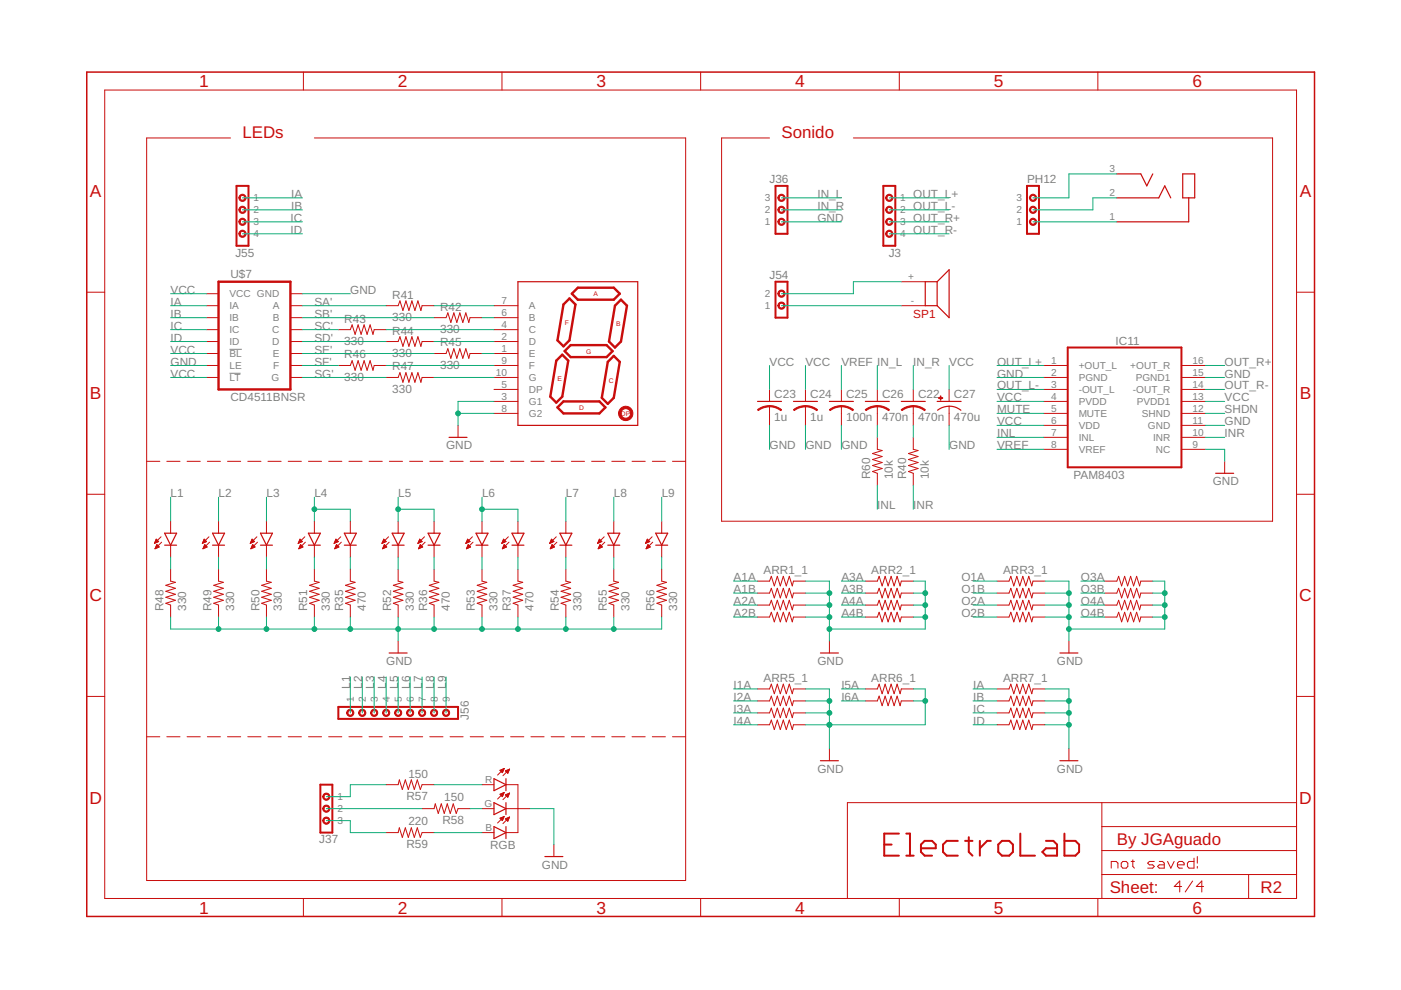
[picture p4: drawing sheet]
<svg xmlns="http://www.w3.org/2000/svg" width="297mm" height="210mm" viewBox="0 0 297 210" stroke-linecap="round" stroke-linejoin="round" font-family="sans-serif">
<path d="M48.7 74.1h2.6M48.7 79.1h2.3" fill="none" stroke="#808080" stroke-width=".21"/>
<g fill="none" stroke="#c90d0c" stroke-width=".21">
<path d="M22.2 19.1h252.7v171.4h-252.7zM64.3 15.3v3.8M106.4 15.3v3.8M148.5 15.3v3.8M190.7 15.3v3.8M232.8 15.3v3.8M48.9 29.3h-17.8v157.4h114.3v-157.4h-78.7M163.2 29.3h-10.2v81.2h116.8v-81.2h-88.9M191.1 59.7h5.1M18.4 62h3.8M43.8 64.8h2.5M43.8 77.5h2.5"/>
<path d="M43.8 67.4h2.5M43.8 69.9h2.5M43.8 72.4h2.5M43.8 75h2.5M43.8 62.3h2.5M61.6 64.8h2.5M61.6 77.5h2.5M61.6 67.4h2.5M61.6 69.9h2.5M61.6 72.4h2.5M61.6 75h2.5M61.6 62.3h2.5"/>
<path d="M71.7 77.5h2.6l.4-1 .6 2 .6-2 .7 2 .6-2 .6 2 .7-2 .6 2 .2-1h2.6M71.7 69.9h2.6l.4-1 .6 2 .6-2 .7 2 .6-2 .6 2 .7-2 .6 2 .2-1h2.6M81.9 64.8h2.5l.4-1 .6 2 .7-2 .6 2 .6-2 .7 2 .6-2 .6 2 .3-1h2.5M81.9 72.4h2.5l.4-1 .6 2 .7-2 .6 2 .6-2 .7 2 .6-2 .6 2 .3-1h2.5M92 67.4h2.6l.4-1.1 .6 2.1 .6-2.1 .7 2.1 .6-2.1 .6 2.1 .7-2.1 .6 2.1 .3-1h2.5M92 75h2.6l.4-1.1 .6 2.1 .6-2.1 .7 2.1 .6-2.1 .6 2.1 .7-2.1 .6 2.1 .3-1h2.5M104.7 64.8h5.1M104.7 77.5h5.1M104.7 67.4h5.1M104.7 69.9h5.1M104.7 72.4h5.1M104.7 75h5.1"/>
<path d="M191.1 64.8h5.1M221.3 77.5h5.1M250.5 77.5h5.1M274.9 62h3.8M31.1 97.8h2.8M35.4 97.8h2.8M39.7 97.8h2.8M43.8 80h2.5M44 97.8h2.7M48.2 97.8h2.8M52.5 97.8h2.8M56.8 97.8h2.8"/>
<path d="M61.1 97.8h2.8M61.6 80h2.5M65.4 97.8h2.8M69.7 97.8h2.8M74 97.8h2.8M78.3 97.8h2.7M81.9 80h2.5l.4-1 .6 2 .7-2 .6 2 .6-2 .7 2 .6-2 .6 2 .3-1h2.5M82.5 97.8h2.8M86.8 97.8h2.8M91.1 97.8h2.8M95.4 97.8h2.8M97.1 90.2v2.5"/>
<path d="M99.7 97.8h2.8M104 97.8h2.8M104.7 80h5.1M104.7 82.6h5.1M104.7 85.1h5.1M104.7 87.7h5.1M108.3 97.8h2.8M112.6 97.8h2.8M116.9 97.8h2.7M121.1 97.8h2.8M125.4 97.8h2.8M129.7 97.8h2.8"/>
<path d="M134 97.8h2.8M138.3 97.8h2.8M142.6 97.8h2.8M163.2 82.6v2.5M163.2 86.1v4.1M170.8 82.6v2.5M170.8 86.1v4.1M178.4 82.6v2.5M178.4 86.1v4.1M186 82.6v2.5M186 86.1v4.1M186 92.7v2.6l1 .2-2 .7 2 .6-2 .6 2 .7-2 .6 2 .6-2 .7 1 .4v2.5"/>
<path d="M193.6 82.6v2.5M193.6 86.1v4.1M193.6 92.7v2.6l1 .2-2 .7 2 .6-2 .6 2 .7-2 .6 2 .6-2 .7 1 .4v2.5M201.2 82.6v2.5M201.2 86.1v4.1M221.3 92.7h5.1M221.3 80h5.1M221.3 82.6h5.1M221.3 85.1h5.1M221.3 87.7h5.1M221.3 90.2h5.1M221.3 95.3h5.1"/>
<path d="M250.5 92.7h5.1M250.5 80h5.1M250.5 82.6h5.1M250.5 85.1h5.1M250.5 87.7h5.1M250.5 90.2h5.1M250.5 95.3h5.1M259.7 97.8v2.6M18.4 104.8h3.8M32.7 115.2h.1M32.8 115.1h.3M32.9 115h.5"/>
<path d="M32.9 116.3h.2M32.9 114.8h.7M33 114.7h.5M33 116.2h.3M33 116h.6M33 114.6h.4M33.1 114.5h.2M33.1 115.9h.6M33.1 114.3h.1M33.1 115.8h.5M33.1 114.3l-.4 .9M33.1 114.3l.5 .5"/>
<path d="M33.2 115.7h.3M33.2 115.5h.1M33.3 115.5l.5 .5-.9 .4zM33.6 114.8l-.9 .4M34.1 113.8l-1.4 1.4M34.3 115l-1.4 1.4M36.2 110.5v2.6M36.2 115.6v2.5M42.9 115.2h.1M43 115.1h.2M43 115h.5M43.1 116.3h.1"/>
<path d="M43.1 114.8h.7M43.1 114.7h.6M43.1 116.2h.4M43.2 114.6h.3M43.2 116h.6M43.2 114.5h.2M43.2 115.9h.7M43.3 114.3h.1M43.3 115.8h.4M43.3 114.3l-.4 .9M43.3 114.3l.5 .5M43.3 115.7h.3"/>
<path d="M43.4 115.5h.1M43.4 115.5l.5 .5-.9 .4zM43.8 114.8l-.9 .4M44.3 113.8l-1.4 1.4M44.4 115l-1.4 1.4M46.3 110.5v2.6M46.3 115.6v2.5M53.1 115.2h.1M53.1 115.1h.3M53.2 115h.5M53.2 114.8h.8M53.2 116.3h.2"/>
<path d="M53.3 114.7h.5M53.3 116.2h.4M53.3 114.6h.4M53.3 116h.6M53.4 114.5h.2M53.4 115.9h.6M53.4 114.3h.1M53.4 115.8h.5M53.4 114.3l-.3 .9M53.4 114.3l.6 .5M53.5 115.7h.3M53.5 115.5h.2"/>
<path d="M53.6 115.5l.5 .5-.9 .4zM54 114.8l-.9 .4M54.5 113.8l-1.4 1.4M54.6 115l-1.4 1.4M56.5 110.5v2.6M56.5 115.6v2.5M63.2 115.2h.1M63.3 115.1h.2M63.3 115h.5M63.4 114.8h.7M63.4 116.3h.1M63.4 114.7h.6"/>
<path d="M63.4 116.2h.4M63.5 114.6h.4M63.5 116h.6M63.5 114.5h.2M63.5 115.9h.7M63.6 114.3h.1M63.6 115.8h.5M63.6 114.3l-.4 .9M63.6 114.3l.5 .5M63.6 115.7h.3M63.7 115.5h.1M63.7 115.5l.5 .5-.8 .4z"/>
<path d="M64.1 114.8l-.9 .4M64.6 113.8l-1.4 1.4M64.7 115l-1.3 1.4M66.7 110.5v2.6M66.7 115.6v2.5M70.8 115.2h.1M70.9 115.1h.3M71 115h.5M71 114.8h.7M71 116.3h.1M71.1 114.7h.5M71.1 116.2h.3"/>
<path d="M71.1 114.6h.4M71.1 116h.6M71.1 115.9h.7M71.2 114.5h.2M71.2 114.3h.1M71.2 115.8h.5M71.2 114.3l-.4 .9M71.2 114.3l.5 .5M71.2 115.7h.3M71.3 115.5h.1M71.4 115.5l.5 .5-.9 .4zM71.7 114.8l-.9 .4"/>
<path d="M72.2 113.8l-1.4 1.4M72.4 115l-1.4 1.4M74.3 110.5v2.6M74.3 115.6v2.5M81 115.2h.1M81 115.1h.3M81.1 115h.5M81.2 114.8h.7M81.2 116.3h.1M81.2 114.7h.6M81.2 116.2h.4M81.3 114.6h.3"/>
<path d="M81.3 116h.6M81.3 115.9h.7M81.3 114.5h.2M81.4 114.3h.1M81.4 115.8h.4M81.4 114.3l-.4 .9M81.4 114.3l.5 .5M81.4 115.7h.3M81.5 115.5h.1M81.5 115.5l.5 .5-.9 .4zM81.9 114.8l-.9 .4M82.4 113.8l-1.4 1.4"/>
<path d="M82.5 115l-1.4 1.4M84.4 110.5v2.6M84.4 115.6v2.5M88.6 115.2h.1M88.7 115.1h.2M88.7 115h.5M88.8 114.8h.7M88.8 116.3h.1M88.8 116.2h.4M88.8 114.7h.6M88.9 114.6h.4M88.9 116h.6"/>
<path d="M88.9 115.9h.7M88.9 114.5h.2M89 114.3h.1M89 115.8h.5M89 114.3l-.4 .9M89 114.3l.5 .5M89 115.7h.3M89.1 115.5h.1M89.1 115.5l.5 .5-.9 .4zM89.5 114.8l-.9 .4M90 113.8l-1.4 1.4M90.1 115l-1.4 1.4"/>
<path d="M92 110.5v2.6M92 115.6v2.5M98.8 115.2h.1M98.8 115.1h.3M98.9 115h.5M98.9 114.8h.8M98.9 116.3h.2M99 116.2h.4M99 114.7h.5M99 114.6h.4M99 116h.7M99.1 114.5h.2"/>
<path d="M99.1 115.9h.6M99.1 114.3h.1M99.1 115.8h.5M99.1 114.3l-.3 .9M99.1 114.3l.6 .5M99.2 115.7h.3M99.3 115.5h.1M99.3 115.5l.5 .5-.9 .4zM99.7 114.8l-.9 .4M100.2 113.8l-1.4 1.4M100.3 115l-1.4 1.4M102.2 110.5v2.6"/>
<path d="M102.2 115.6v2.5M106.4 115.2h.1M106.4 115.1h.3M106.5 115h.5M106.6 114.8h.7M106.6 116.3h.1M106.6 114.7h.5M106.6 116.2h.4M106.7 114.6h.3M106.7 116h.6M106.7 114.5h.2M106.7 115.9h.6"/>
<path d="M106.8 114.3h.1M106.8 115.8h.4M106.8 114.3l-.4 .9M106.8 114.3l.5 .5M106.8 115.7h.3M106.9 115.5h.1M106.9 115.5l.5 .5-.9 .4zM107.3 114.8l-.9 .4M107.8 113.8l-1.4 1.4M107.9 115l-1.4 1.4M109.8 110.5v2.6M109.8 115.6v2.5"/>
<path d="M116.6 115.2h.1M116.6 115.1h.3M116.6 115h.6M116.7 114.8h.7M116.7 116.3h.2M116.8 114.7h.5M116.8 116.2h.3M116.8 114.6h.4M116.8 116h.6M116.9 114.5h.2M116.9 115.9h.6M116.9 114.3h.1"/>
<path d="M116.9 115.8h.5M116.9 114.3l-.4 .9M116.9 114.3l.5 .5M117 115.7h.3M117 115.5h.1M117.1 115.5l.5 .5-.9 .4zM117.4 114.8l-.9 .4M117.9 113.8l-1.4 1.4M118.1 115l-1.4 1.4M120 110.5v2.6M120 115.6v2.5M126.7 115.2h.1"/>
<path d="M126.8 115.1h.2M126.8 115h.5M126.9 114.8h.7M126.9 116.3h.1M126.9 114.7h.6M126.9 116.2h.4M127 114.6h.4M127 116h.6M127 114.5h.2M127 115.9h.7M127.1 115.8h.5M127.1 114.3h.1"/>
<path d="M127.1 114.3l-.4 .9M127.1 114.3l.5 .5M127.1 115.7h.3M127.2 115.5h.1M127.2 115.5l.5 .5-.9 .4zM127.6 114.8l-.9 .4M128.1 113.8l-1.4 1.4M128.2 115l-1.4 1.4M130.1 110.5v2.6M130.1 115.6v2.5M136.9 115.2h.1M136.9 115.1h.3"/>
<path d="M137 115h.5M137 114.8h.8M137 116.3h.2M137.1 114.7h.5M137.1 116.2h.4M137.1 116h.6M137.1 114.6h.4M137.2 114.5h.2M137.2 115.9h.6M137.2 115.8h.5M137.2 114.3h.1M137.2 114.3l-.3 .9"/>
<path d="M137.2 114.3l.6 .5M137.3 115.7h.3M137.3 115.5h.2M137.4 115.5l.5 .5-.9 .4zM137.8 114.8l-.9 .4M138.3 113.8l-1.4 1.4M138.4 115l-1.4 1.4M140.3 110.5v2.6M140.3 115.6v2.5M274.9 104.8h3.8M36.2 120.7v2.5l1 .3-2 .6 2 .6-2 .7 2 .6-2 .6 2 .7-2 .6 1 .4v2.5M46.3 120.7v2.5l1 .3-2 .6 2 .6-2 .7 2 .6-2 .6 2 .7-2 .6 1 .4v2.5"/>
<path d="M56.5 120.7v2.5l1 .3-2 .6 2 .6-2 .7 2 .6-2 .6 2 .7-2 .6 1 .4v2.5M66.7 120.7v2.5l1 .3-2.1 .6 2.1 .6-2.1 .7 2.1 .6-2.1 .6 2.1 .7-2.1 .6 1.1 .4v2.5M74.3 120.7v2.5l1 .3-2 .6 2 .6-2 .7 2 .6-2 .6 2 .7-2 .6 1 .4v2.5M84.4 120.7v2.5l1 .3-2 .6 2 .6-2 .7 2 .6-2 .6 2 .7-2 .6 1 .4v2.5M84.4 135.9v2.6M92 120.7v2.5l1 .3-2 .6 2 .6-2 .7 2 .6-2 .6 2 .7-2 .6 1 .4v2.5M102.2 120.7v2.5l1 .3-2 .6 2 .6-2 .7 2 .6-2 .6 2 .7-2 .6 1 .4v2.5M109.8 120.7v2.5l1 .3-2 .6 2 .6-2 .7 2 .6-2 .6 2 .7-2 .6 1 .4v2.5M120 120.7v2.5l1 .3-2 .6 2 .6-2 .7 2 .6-2 .6 2 .7-2 .6 1 .4v2.5M130.1 120.7v2.5l1 .3-2 .6 2 .6-2 .7 2 .6-2 .6 2 .7-2 .6 1 .4v2.5M140.3 120.7v2.5l1 .3-2 .6 2 .6-2 .7 2 .6-2 .6 2 .7-2 .6 1 .4v2.5M160.6 123.2h2.6l.3-1 .7 2 .6-2 .6 2 .7-2 .6 2 .6-2 .7 2 .2-1h2.6"/>
<path d="M160.6 125.8h2.6l.3-1.1 .7 2.1 .6-2.1 .6 2.1 .7-2.1 .6 2.1 .6-2.1 .7 2.1 .2-1h2.6M160.6 128.3h2.6l.3-1 .7 2 .6-2 .6 2 .7-2 .6 2 .6-2 .7 2 .2-1h2.6M160.6 130.8h2.6l.3-1 .7 2 .6-2 .6 2 .7-2 .6 2 .6-2 .7 2 .2-1h2.6M175.9 135.9v2.6M183.5 123.2h2.5l.4-1 .6 2 .7-2 .6 2 .6-2 .7 2 .6-2 .6 2 .3-1h2.5M183.5 125.8h2.5l.4-1.1 .6 2.1 .7-2.1 .6 2.1 .6-2.1 .7 2.1 .6-2.1 .6 2.1 .3-1h2.5M183.5 128.3h2.5l.4-1 .6 2 .7-2 .6 2 .6-2 .7 2 .6-2 .6 2 .3-1h2.5M183.5 130.8h2.5l.4-1 .6 2 .7-2 .6 2 .6-2 .7 2 .6-2 .6 2 .3-1h2.5M211.4 123.2h2.5l.4-1 .6 2 .7-2 .6 2 .7-2 .6 2 .6-2 .7 2 .2-1h2.6M211.4 125.8h2.5l.4-1.1 .6 2.1 .7-2.1 .6 2.1 .7-2.1 .6 2.1 .6-2.1 .7 2.1 .2-1h2.6M211.4 128.3h2.5l.4-1 .6 2 .7-2 .6 2 .7-2 .6 2 .6-2 .7 2 .2-1h2.6M211.4 130.8h2.5l.4-1 .6 2 .7-2 .6 2 .7-2 .6 2 .6-2 .7 2 .2-1h2.6"/>
<path d="M226.6 135.9v2.6M234.3 123.2h2.5l.4-1 .6 2 .6-2 .7 2 .6-2 .6 2 .7-2 .6 2 .3-1h2.5M234.3 125.8h2.5l.4-1.1 .6 2.1 .6-2.1 .7 2.1 .6-2.1 .6 2.1 .7-2.1 .6 2.1 .3-1h2.5M234.3 128.3h2.5l.4-1 .6 2 .6-2 .7 2 .6-2 .6 2 .7-2 .6 2 .3-1h2.5M234.3 130.8h2.5l.4-1 .6 2 .6-2 .7 2 .6-2 .6 2 .7-2 .6 2 .3-1h2.5M18.4 147.7h3.8M31.1 156.2h2.8M35.4 156.2h2.8M39.7 156.2h2.8M44 156.2h2.7M48.2 156.2h2.8M52.5 156.2h2.8"/>
<path d="M56.8 156.2h2.8M61.1 156.2h2.8M65.4 156.2h2.8M69.7 156.2h2.8M74 156.2h2.8M78.3 156.2h2.7M82.5 156.2h2.8M86.8 156.2h2.8M91.1 156.2h2.8M95.4 156.2h2.8M99.7 156.2h2.8M104 156.2h2.8"/>
<path d="M108.3 156.2h2.8M112.6 156.2h2.8M116.9 156.2h2.7M121.1 156.2h2.8M125.4 156.2h2.8M129.7 156.2h2.8M134 156.2h2.8M138.3 156.2h2.8M142.6 156.2h2.8M160.6 146.1h2.6l.3-1 .7 2 .6-2 .6 2 .7-2 .6 2 .6-2 .7 2 .2-1h2.6M160.6 148.6h2.6l.3-1 .7 2 .6-2 .6 2 .7-2 .6 2 .6-2 .7 2 .2-1h2.6M160.6 151.2h2.6l.3-1.1 .7 2.1 .6-2.1 .6 2.1 .7-2.1 .6 2.1 .6-2.1 .7 2.1 .2-1h2.6"/>
<path d="M160.6 153.7h2.6l.3-1 .7 2 .6-2 .6 2 .7-2 .6 2 .6-2 .7 2 .2-1h2.6M175.9 158.7v2.6M183.5 146.1h2.5l.4-1 .6 2 .7-2 .6 2 .6-2 .7 2 .6-2 .6 2 .3-1h2.5M183.5 148.6h2.5l.4-1 .6 2 .7-2 .6 2 .6-2 .7 2 .6-2 .6 2 .3-1h2.5M211.4 146.1h2.5l.4-1 .6 2 .7-2 .6 2 .7-2 .6 2 .6-2 .7 2 .2-1h2.6M211.4 148.6h2.5l.4-1 .6 2 .7-2 .6 2 .7-2 .6 2 .6-2 .7 2 .2-1h2.6M211.4 151.2h2.5l.4-1.1 .6 2.1 .7-2.1 .6 2.1 .7-2.1 .6 2.1 .6-2.1 .7 2.1 .2-1h2.6M211.4 153.7h2.5l.4-1 .6 2 .7-2 .6 2 .7-2 .6 2 .6-2 .7 2 .2-1h2.6M226.6 158.7v2.6M274.9 147.7h3.8M81.9 166.4h2.5l.3-1 .6 2 .6-2 .7 2 .6-2 .6 2 .7-2 .6 2 .4-1h2.5M81.9 176.5h2.5l.3-1 .6 2 .6-2 .7 2 .6-2 .6 2 .7-2 .6 2 .4-1h2.5"/>
<path d="M89.5 171.4h2.5l.3-1 .6 2.1 .7-2.1 .6 2.1 .6-2.1 .7 2.1 .6-2.1 .6 2.1 .4-1.1h2.6M102.2 166.4h2.5M102.2 171.4h2.5M102.2 176.5h2.5M106 163.3l.9-.4-.4 .9zM106 168.4l.9-.4-.4 .9zM106 173.5l.9-.4-.4 .9zM106 163.3h.7M106.1 168.4h.6M106.1 173.6h.6M106.1 163.4h.6M106.1 168.5h.6"/>
<path d="M106.1 173.4h.6M106.2 168.6h.4M106.2 173.7h.5M106.2 163.6h.4M106.3 163.2h.5M106.3 173.8h.3M106.3 168.7h.3M106.4 163.7h.2M106.4 168.3h.4M106.4 173.3h.4M106.4 173.9h.2M106.5 163.8h.1"/>
<path d="M106.5 168.9h.1M106.6 163.1h.2M106.6 168.1h.2M106.7 173.2h.1M106.9 162.9l-1.4 1.4M106.9 162.9v.1M106.9 168l-1.4 1.4M106.9 173.1l-1.4 1.4M107.1 163.4l.9-.3-.3 .9zM107.1 168.5l.9-.4-.3 .9zM107.1 173.6l.9-.4-.3 .9zM107.2 163.4h.7"/>
<path d="M107.2 168.6h.6M107.2 168.5h.7M107.2 173.7h.6M107.3 163.6h.5M107.3 166.4h2.5v10.1h-2.5M107.3 171.4h5.1M107.3 173.6h.6M107.3 173.8h.5M107.4 168.7h.4M107.4 163.7h.4M107.5 173.9h.2M107.5 163.8h.2"/>
<path d="M107.5 163.3h.4M107.5 168.9h.2M107.5 168.4h.4M107.5 173.4h.4M107.6 169h.1M107.6 174.1h.1M107.6 163.9h.1M107.8 163.2h.2M107.8 168.3h.2M107.8 173.3h.2M108 163.1l-1.4 1.4M108 168.1l-1.4 1.4"/>
<path d="M108 173.2l-1.4 1.4M117.4 179.1v2.5M233.6 170.2v20.3M233.6 175.3h41.3M274.9 170.2h-95.2v20.3M64.3 190.5v3.8M106.4 190.5v3.8M148.5 190.5v3.8M190.7 190.5v3.8M232.8 190.5v3.8M233.6 185.4h41.3M233.6 180.3h41.3"/>
<path d="M235.6 184.1v-1.5h1.1l.3 .4v1.1M238.1 182.6h.7l.3 .4v.7l-.3 .4h-.7l-.4-.4v-.7zM239.8 182.6h.7M240.2 182.3v1.4l.3 .4M244.7 182.6h-1l-.4 .4 .4 .4h.7l.3 .3-.3 .4h-1.1M245.8 182.6h.7l.3 .4v1.1h-1l-.4-.4 .4-.3h1M247.5 182.6l.7 1.5 .7-1.5M249.6 183.4h1.5v-.4l-.4-.4h-.7l-.4 .4v.7l.4 .4h.7M250.5 188h-1.5l1.1-1.2v2.3M252.9 186.8l-1.6 2.3M253.2 181.9v2.2h-1.1l-.3-.4v-.7l.3-.4h1.1M253.9 181.6v1.4"/>
<path d="M253.9 183.7v.4M255.2 188h-1.6l1.2-1.2v2.3M264.7 185.4v5.1"/>
</g>
<path d="M18.4 15.3h260.3v179h-260.3z" fill="none" stroke="#c90d0c" stroke-width=".32"/>
<g fill="none" stroke="#c90d0c" stroke-width=".42">
<path d="M50.1 39.4h2.6v12.7h-2.6zM164.4 39.4h2.6v10.2h-2.6zM187.3 39.4h2.5v12.7h-2.5zM217.7 39.4h2.6v10.2h-2.6zM164.4 59.7h2.6v7.7h-2.6zM226.4 73.7h24.1v25.4h-24.1zM71.7 149.9h25.4v2.5h-25.4zM67.9 166.4h2.6v10.1h-2.6zM187.5 179.1h1.5M190.6 176.7h-3.1v4.7h3.1M192.2 176.7h.7v4.7M195.3 179.9h3.1v-.8l-.8-.8h-1.6l-.7 .8v1.5l.7 .8h1.6"/>
<path d="M203.1 178.3h-2.4l-.8 .8v1.5l.8 .8h2.4M204.6 178.3h1.6M205.4 177.5v3.1l.8 .8M207.8 178.3v3.1M210.1 178.3h-.8l-1.5 1.6M211.6 179.1l.8-.8h1.6l.8 .8v1.5l-.8 .8h-1.6l-.8-.8zM216.3 176.7v4.7h3.1M221.8 178.3h1.5l.8 .8v2.3h-2.3l-.8-.8 .8-.7h2.3M225.7 176.7v4.7h2.3l.8-.8v-1.5l-.8-.8h-2.3M192.2 181.4h1.5"/>
</g>
<g fill="#c90d0c" stroke="#c90d0c" stroke-width=".21">
<path d="M218.4 41.5a.76 .76 0 0 1 1.3 .1 .76 .76 0 0 1-.5 1.1 .76 .76 0 0 1-1-.7h.3a.51 .51 0 0 1 .7-.6 .51 .51 0 0 1 .2 .9 .51 .51 0 0 1-.9-.2v-.1h-.3z" fill-rule="evenodd"/>
<path d="M218.4 44a.76 .76 0 0 1 1.3 .1 .76 .76 0 0 1-.5 1.1 .76 .76 0 0 1-1-.7h.3a.51 .51 0 0 1 .7-.5 .51 .51 0 0 1 .2 .8 .51 .51 0 0 1-.9-.1v-.2h-.3z" fill-rule="evenodd"/>
<path d="M218.4 46.5a.76 .76 0 0 1 1.3 .1 .76 .76 0 0 1-.5 1.2 .76 .76 0 0 1-1-.8h.3a.51 .51 0 0 1 .7-.5 .51 .51 0 0 1 .2 .8 .51 .51 0 0 1-.9-.1v-.2h-.3z" fill-rule="evenodd"/>
<path d="M163.2 86l1.3 .2 1.2 .7-.1 .2-1.4-.7-1-.1z" fill-rule="evenodd"/>
<path d="M160.6 86.9l1.2-.7 1.4-.2v.3l-1.6 .3-.8 .5z" fill-rule="evenodd"/>
<path d="M170.8 86l1.3 .2 1.2 .7-.1 .2-1.4-.7-1-.1z" fill-rule="evenodd"/>
<path d="M168.2 86.9l1.2-.7 1.4-.2v.3l-1.5 .3-.9 .5z" fill-rule="evenodd"/>
<path d="M178.4 86l1.3 .2 1.3 .7-.2 .2-1.4-.7-1-.1z" fill-rule="evenodd"/>
<path d="M175.9 86.9l1.1-.7 1.4-.2v.3l-1.5 .3-.9 .5z" fill-rule="evenodd"/>
<path d="M186 86l1.4 .2 1.2 .7-.2 .2-1.4-.7-1-.1z" fill-rule="evenodd"/>
<path d="M183.5 86.9l1.2-.7 1.3-.2v.3l-1.5 .3-.9 .5z" fill-rule="evenodd"/>
<path d="M193.6 86l1.4 .2 1.2 .7-.2 .2-1.4-.7-1-.1z" fill-rule="evenodd"/>
<path d="M191.1 86.9l1.2-.7 1.3-.2v.3l-1.5 .3-.9 .5z" fill-rule="evenodd"/>
<path d="M165.1 41.5a.76 .76 0 0 1 1.2 0 .76 .76 0 0 1-.4 1.2 .76 .76 0 0 1-1-.7h.3a.51 .51 0 0 1 .7-.5 .51 .51 0 0 1 .1 .9 .51 .51 0 0 1-.8-.3v-.1h-.3z" fill-rule="evenodd"/>
<path d="M165.1 44a.76 .76 0 0 1 1.2 .1 .76 .76 0 0 1-.4 1.1 .76 .76 0 0 1-1-.7h.3a.51 .51 0 0 1 .7-.4 .51 .51 0 0 1 .1 .8 .51 .51 0 0 1-.8-.2v-.2h-.3z" fill-rule="evenodd"/>
<path d="M165.1 46.5a.76 .76 0 0 1 1.2 .1 .76 .76 0 0 1-.4 1.2 .76 .76 0 0 1-1-.8h.3a.51 .51 0 0 1 .7-.4 .51 .51 0 0 1 .1 .8 .51 .51 0 0 1-.8-.2v-.2h-.3z" fill-rule="evenodd"/>
<path d="M68.6 173.5a.76 .76 0 0 1 1.2 .1 .76 .76 0 0 1-.4 1.1 .76 .76 0 0 1-1-.7h.3a.51 .51 0 0 1 .7-.4 .51 .51 0 0 1 .1 .8 .51 .51 0 0 1-.8-.2v-.2h-.3z" fill-rule="evenodd"/>
<path d="M68.6 171a.76 .76 0 0 1 1.2 0 .76 .76 0 0 1-.4 1.2 .76 .76 0 0 1-1-.8h.3a.51 .51 0 0 1 .7-.4 .51 .51 0 0 1 .1 .9 .51 .51 0 0 1-.8-.3v-.2h-.3z" fill-rule="evenodd"/>
<path d="M68.6 168.4a.76 .76 0 0 1 1.2 .1 .76 .76 0 0 1-.4 1.1 .76 .76 0 0 1-1-.7h.3a.51 .51 0 0 1 .7-.4 .51 .51 0 0 1 .1 .8 .51 .51 0 0 1-.8-.2v-.2h-.3z" fill-rule="evenodd"/>
<path d="M131.6 86.6a1.52 1.52 0 0 1 2.4 .3 1.52 1.52 0 0 1-.9 2.2 1.52 1.52 0 0 1-2-1.4h.6a1.02 1.02 0 0 1 1.4-1 1.02 1.02 0 0 1 .3 1.7 1.02 1.02 0 0 1-1.7-.5v-.2h-.6z" fill-rule="evenodd"/>
<path d="M165.1 61.8a.77 .77 0 0 1 1.2 0 .77 .77 0 0 1-.4 1.2 .77 .77 0 0 1-1-.7h.3a.51 .51 0 0 1 .7-.5 .51 .51 0 0 1 .1 .9 .51 .51 0 0 1-.8-.3v-.1h-.3z" fill-rule="evenodd"/>
<path d="M165.1 64.3a.77 .77 0 0 1 1.2 0 .77 .77 0 0 1-.4 1.2 .77 .77 0 0 1-1-.7h.3a.51 .51 0 0 1 .7-.4 .51 .51 0 0 1 .1 .8 .51 .51 0 0 1-.8-.2v-.2h-.3z" fill-rule="evenodd"/>
<path d="M50.8 49.1a.76 .76 0 0 1 1.2 0 .76 .76 0 0 1-.4 1.2 .76 .76 0 0 1-.9-.7h.2a.51 .51 0 0 1 .7-.5 .51 .51 0 0 1 .1 .9 .51 .51 0 0 1-.8-.3v-.1h-.2z" fill-rule="evenodd"/>
<path d="M50.8 46.5a.76 .76 0 0 1 1.2 .1 .76 .76 0 0 1-.4 1.2 .76 .76 0 0 1-.9-.8h.2a.51 .51 0 0 1 .7-.4 .51 .51 0 0 1 .1 .8 .51 .51 0 0 1-.8-.2v-.2h-.2z" fill-rule="evenodd"/>
<path d="M50.8 44a.76 .76 0 0 1 1.2 .1 .76 .76 0 0 1-.4 1.1 .76 .76 0 0 1-.9-.7h.2a.51 .51 0 0 1 .7-.4 .51 .51 0 0 1 .1 .8 .51 .51 0 0 1-.8-.2v-.2h-.2z" fill-rule="evenodd"/>
<path d="M50.8 41.5a.76 .76 0 0 1 1.2 0 .76 .76 0 0 1-.4 1.2 .76 .76 0 0 1-.9-.7h.2a.51 .51 0 0 1 .7-.5 .51 .51 0 0 1 .1 .9 .51 .51 0 0 1-.8-.3v-.1h-.2z" fill-rule="evenodd"/>
<path d="M94 150.6a.76 .76 0 0 1 1.2 .1 .76 .76 0 0 1-.4 1.2 .76 .76 0 0 1-1-.7h.3a.51 .51 0 0 1 .6-.6 .51 .51 0 0 1 .2 .9 .51 .51 0 0 1-.8-.2v-.1h-.3z" fill-rule="evenodd"/>
<path d="M91.5 150.6a.76 .76 0 0 1 1.2 .1 .76 .76 0 0 1-.5 1.2 .76 .76 0 0 1-.9-.7h.2a.51 .51 0 0 1 .7-.6 .51 .51 0 0 1 .2 .9 .51 .51 0 0 1-.8-.2l-.1-.1h-.2z" fill-rule="evenodd"/>
<path d="M88.9 150.6a.76 .76 0 0 1 1.2 .1 .76 .76 0 0 1-.4 1.2 .76 .76 0 0 1-1-.7h.3a.51 .51 0 0 1 .7-.6 .51 .51 0 0 1 .2 .9 .51 .51 0 0 1-.9-.2v-.1h-.3z" fill-rule="evenodd"/>
<path d="M86.4 150.6a.76 .76 0 0 1 1.2 .1 .76 .76 0 0 1-.4 1.2 .76 .76 0 0 1-1-.7h.2a.51 .51 0 0 1 .7-.6 .51 .51 0 0 1 .2 .9 .51 .51 0 0 1-.8-.2l-.1-.1h-.2z" fill-rule="evenodd"/>
<path d="M83.8 150.6a.76 .76 0 0 1 1.3 .1 .76 .76 0 0 1-.5 1.2 .76 .76 0 0 1-.9-.7h.2a.51 .51 0 0 1 .7-.6 .51 .51 0 0 1 .2 .9 .51 .51 0 0 1-.9-.2v-.1h-.2z" fill-rule="evenodd"/>
<path d="M81.3 150.6a.76 .76 0 0 1 1.2 .1 .76 .76 0 0 1-.4 1.2 .76 .76 0 0 1-1-.7h.3a.51 .51 0 0 1 .6-.6 .51 .51 0 0 1 .2 .9 .51 .51 0 0 1-.8-.2v-.1h-.3z" fill-rule="evenodd"/>
<path d="M78.8 150.6a.76 .76 0 0 1 1.2 .1 .76 .76 0 0 1-.5 1.2 .76 .76 0 0 1-.9-.7h.2a.51 .51 0 0 1 .7-.6 .51 .51 0 0 1 .2 .9 .51 .51 0 0 1-.8-.2l-.1-.1h-.2z" fill-rule="evenodd"/>
<path d="M76.2 150.6a.76 .76 0 0 1 1.2 .1 .76 .76 0 0 1-.4 1.1 .76 .76 0 0 1-.9-.6h.2a.51 .51 0 0 1 .7-.5 .51 .51 0 0 1 .1 .9 .51 .51 0 0 1-.8-.3v-.1h-.2z" fill-rule="evenodd"/>
<path d="M73.7 150.6a.76 .76 0 0 1 1.2 .1 .76 .76 0 0 1-.4 1.1 .76 .76 0 0 1-1-.6h.3a.51 .51 0 0 1 .7-.5 .51 .51 0 0 1 .1 .9 .51 .51 0 0 1-.8-.3v-.1h-.3z" fill-rule="evenodd"/>
<path d="M188 49.1a.75 .75 0 0 1 1.2 0 .75 .75 0 0 1-.4 1.2 .75 .75 0 0 1-1-.7h.2a.51 .51 0 0 1 .8-.5 .51 .51 0 0 1 .1 .9 .51 .51 0 0 1-.8-.3l-.1-.1h-.2z" fill-rule="evenodd"/>
<path d="M188 46.5a.75 .75 0 0 1 1.2 .1 .75 .75 0 0 1-.4 1.1 .75 .75 0 0 1-1-.7h.2a.51 .51 0 0 1 .8-.4 .51 .51 0 0 1 .1 .8 .51 .51 0 0 1-.8-.2l-.1-.2h-.2z" fill-rule="evenodd"/>
<path d="M188 44a.75 .75 0 0 1 1.2 .1 .75 .75 0 0 1-.4 1.1 .75 .75 0 0 1-1-.7h.2a.51 .51 0 0 1 .8-.4 .51 .51 0 0 1 .1 .8 .51 .51 0 0 1-.8-.2l-.1-.2h-.2z" fill-rule="evenodd"/>
<path d="M188 41.5a.75 .75 0 0 1 1.2 0 .75 .75 0 0 1-.4 1.2 .75 .75 0 0 1-1-.7h.2a.51 .51 0 0 1 .8-.5 .51 .51 0 0 1 .1 .9 .51 .51 0 0 1-.8-.3l-.1-.1h-.2z" fill-rule="evenodd"/>
</g>
<g fill="none" stroke="#c90d0c" stroke-width=".25">
<path d="M236.8 36.9h5.1l1.2 2.5 1.3-2.5M250.8 36.9h2.5v5.1h-2.5zM109.8 59.7h25.4v30.5h-25.4zM198.7 59.7h-2.5v5.1h2.5M198.7 59.7v5.1M198.7 59.7l2.5-2.5v10.2l-2.5-2.6M236.8 42h8.9l1.3-2.6 1.2 2.6M252 42v5h-15.2M95.2 92.7h3.8M160.6 85.1h5.1M168.2 85.1h5.1M175.9 85.1h5"/>
<path d="M183.5 85.1h5.1M191.1 85.1h5.1M198.7 85.1h5.1M198.8 87a4 4 0 0 1 4.9 0M34.9 113.1h2.5l-1.2 2.5zM34.9 115.6h2.5M45.1 115.6h2.5M45.1 113.1h2.5l-1.3 2.5zM55.2 115.6h2.6M55.2 113.1h2.6l-1.3 2.5zM65.4 115.6h2.5M65.4 113.1h2.5l-1.2 2.5z"/>
<path d="M73 115.6h2.5M73 113.1h2.5l-1.2 2.5zM83.1 115.6h2.6M83.1 113.1h2.6l-1.3 2.5zM90.8 115.6h2.5M90.8 113.1h2.5l-1.3 2.5zM100.9 115.6h2.6M100.9 113.1h2.6l-1.3 2.5zM108.5 115.6h2.6M108.5 113.1h2.6l-1.3 2.5zM118.7 115.6h2.5M118.7 113.1h2.5l-1.2 2.5z"/>
<path d="M128.9 115.6h2.5M128.9 113.1h2.5l-1.3 2.5zM139 115.6h2.6M139 113.1h2.6l-1.3 2.5zM257.7 100.4h3.9M82.5 138.5h3.8M173.9 138.5h3.9M224.7 138.5h3.8M104.7 165.1l2.6 1.3-2.6 1.2zM104.7 170.2l2.6 1.2-2.6 1.3zM104.7 175.3l2.6 1.2-2.6 1.3zM107.3 165.1v2.5"/>
<path d="M107.3 170.2v2.5M107.3 175.3v2.5M173.9 161.3h3.9M224.7 161.3h3.8M115.5 181.6h3.8"/>
</g>
<g fill="#c90d0c" stroke="#c90d0c" stroke-width=".21">
<path d="M199 84.3h.9v.2h-.9z"/>
<path d="M199.4 83.9h.1v.9h-.1z"/>
</g>
<path d="M46.3 59.7h15.3v22.9h-15.3zM119.2 75.2l1.3 1.3-1.3 7.6-1.3 1.3-1.2-1.3 1.2-7.6zM119.7 74.4l1.3-1.2h7.6l1.3 1.2-1.3 1.3h-7.6zM120.7 63.3l1.3 1.3-1.3 7.6-1.2 1.2-1.3-1.2 1.3-7.6zM121.2 62.3l1.3-1.3h7.6l1.3 1.3-1.3 1.2h-7.6zM130.1 75.5l1.3 1.2-1.3 7.6-1.2 1.3-1.3-1.3 1.3-7.6zM131.7 63.5l1.2 1.3-1.2 7.6-1.3 1.3-1.3-1.3 1.3-7.6zM118.2 86.4l1.3-1.3h7.6l1.3 1.3-1.3 1.3h-7.6z" fill="none" stroke="#c90d0c" stroke-width=".51"/>
<g fill="none" stroke="#0dab76" stroke-width=".21">
<path d="M236.8 36.9h-10.2v5.1h-7.6M51.4 42h12.7M51.4 47h12.7M51.4 44.5h12.7M51.4 49.6h12.7M165.7 42h12.7M165.7 47h12.7M165.7 44.5h12.7M188.6 42h12.6M188.6 47h12.6M188.6 44.5h12.6M188.6 49.6h12.6"/>
<path d="M191.1 59.7h-10.2v2.6h-15.2M219 47h17.8M236.8 42h-5.1v2.5h-12.7M36.2 62.3h7.6M36.2 77.5h7.6M36.2 75h7.6M36.2 64.8h7.6M36.2 67.4h7.6M36.2 69.9h7.6M36.2 72.4h7.6M64.1 62.3h10.2M64.1 77.5h7.6"/>
<path d="M64.1 75h27.9M64.1 64.8h17.8M64.1 67.4h27.9M64.1 69.9h7.6M64.1 72.4h17.8M81.9 77.5h22.8M81.9 69.9h22.8M92 64.8h12.7M92 72.4h12.7M102.2 75h2.5M102.2 67.4h2.5M163.2 77.5v5.1"/>
<path d="M165.7 64.8h25.4M170.8 77.5v5.1M178.4 77.5v5.1M186 77.5v5.1M193.6 77.5v5.1M201.2 77.5v5.1M211.4 77.5h9.9M255.6 77.5h4.1M36.2 80h7.6M64.1 80h17.8M92 80h12.7M97.1 87.7h7.6"/>
<path d="M104.7 85.1h-7.6v5.1M163.2 90.2v5.1M170.8 90.2v5.1M178.4 90.2v5.1M186 90.2v2.5M193.6 90.2v2.5M201.2 90.2v5.1M211.4 87.7h9.9M211.4 92.7h9.9M211.4 95.3h9.9M211.4 90.2h9.9M211.4 80h9.9"/>
<path d="M211.4 85.1h9.9M211.4 82.6h9.9M255.6 87.7h4.1M255.6 92.7h4.1M255.6 95.3h4.1v2.5M255.6 90.2h4.1M255.6 80h4.1M255.6 85.1h4.1M255.6 82.6h4.1M36.2 105.4v5.1M36.2 118.1v2.6M46.3 105.4v5.1"/>
<path d="M46.3 118.1v2.6M56.5 105.4v5.1M56.5 118.1v2.6M66.7 105.4v5.1M66.7 118.1v2.6M66.7 108h7.6v2.5M74.3 118.1v2.6M84.4 105.4v5.1M84.4 118.1v2.6M84.4 108h7.6v2.5M92 118.1v2.6M102.2 105.4v5.1"/>
<path d="M102.2 118.1v2.6M102.2 108h7.6v2.5M109.8 118.1v2.6M120 105.4v5.1M120 118.1v2.6M130.1 105.4v5.1M130.1 118.1v2.6M140.3 105.4v5.1M140.3 118.1v2.6M186 102.9v5.1M193.6 102.9v5.1M36.2 130.8v2.6h104.1v-2.6"/>
<path d="M46.3 130.8v2.6M56.5 130.8v2.6M66.7 130.8v2.6M74.3 130.8v2.6M84.4 130.8v5.1M92 130.8v2.6M102.2 130.8v2.6M109.8 130.8v2.6M120 130.8v2.6M130.1 130.8v2.6M155.5 130.8h5.1M155.5 123.2h5.1"/>
<path d="M155.5 125.8h5.1M155.5 128.3h5.1M170.8 130.8h5.1M170.8 123.2h5.1v12.7M170.8 125.8h5.1M170.8 128.3h5.1M178.4 130.8h5.1M178.4 123.2h5.1M178.4 125.8h5.1M178.4 128.3h5.1M193.6 123.2h2.6v10.2h-20.3M193.6 130.8h2.6"/>
<path d="M193.6 125.8h2.6M193.6 128.3h2.6M206.3 130.8h5.1M206.3 123.2h5.1M206.3 125.8h5.1M206.3 128.3h5.1M221.6 123.2h5v12.7M221.6 130.8h5M221.6 125.8h5M221.6 128.3h5M229.2 130.8h5.1M229.2 123.2h5.1"/>
<path d="M229.2 125.8h5.1M229.2 128.3h5.1M244.4 123.2h2.6v10.2h-20.4M244.4 130.8h2.6M244.4 125.8h2.6M244.4 128.3h2.6M74.3 143.5v7.7M76.8 143.5v7.7M79.3 143.5v7.7M81.9 143.5v7.7M84.4 143.5v7.7M87 143.5v7.7"/>
<path d="M89.5 143.5v7.7M92 143.5v7.7M94.6 143.5v7.7M155.5 153.7h5.1M155.5 146.1h5.1M155.5 148.6h5.1M155.5 151.2h5.1M170.8 146.1h5.1v12.6M170.8 148.6h5.1M170.8 151.2h5.1M178.4 146.1h5.1M178.4 148.6h5.1"/>
<path d="M193.6 146.1h2.6v7.6h-25.4M193.6 148.6h2.6M206.3 153.7h5.1M206.3 146.1h5.1M206.3 148.6h5.1M206.3 151.2h5.1M221.6 146.1h5v12.6M221.6 153.7h5M221.6 148.6h5M221.6 151.2h5M69.2 174h5.1v2.5h7.6M69.2 171.4h20.3"/>
<path d="M81.9 166.4h-7.6v2.5h-5.1M92 166.4h10.2M92 176.5h10.2M99.7 171.4h2.5M112.4 171.4h5v7.7"/>
</g>
<g fill="#0dab76" stroke="#0dab76" stroke-width=".21">
<circle cx="84.4" cy="133.4" r=".51"/>
<circle cx="46.3" cy="133.4" r=".51"/>
<circle cx="56.5" cy="133.4" r=".51"/>
<circle cx="66.7" cy="133.4" r=".51"/>
<circle cx="74.3" cy="133.4" r=".51"/>
<circle cx="92" cy="133.4" r=".51"/>
<circle cx="102.2" cy="133.4" r=".51"/>
<circle cx="109.8" cy="133.4" r=".51"/>
<circle cx="120" cy="133.4" r=".51"/>
<circle cx="130.1" cy="133.4" r=".51"/>
<circle cx="175.9" cy="130.8" r=".51"/>
<circle cx="175.9" cy="125.8" r=".51"/>
<circle cx="175.9" cy="128.3" r=".51"/>
<circle cx="175.9" cy="133.4" r=".51"/>
<circle cx="196.2" cy="125.8" r=".51"/>
<circle cx="196.2" cy="128.3" r=".51"/>
<circle cx="196.2" cy="130.8" r=".51"/>
<circle cx="97.1" cy="87.7" r=".51"/>
<circle cx="226.6" cy="130.8" r=".51"/>
<circle cx="226.6" cy="125.8" r=".51"/>
<circle cx="226.6" cy="128.3" r=".51"/>
<circle cx="226.6" cy="133.4" r=".51"/>
<circle cx="247" cy="125.8" r=".51"/>
<circle cx="247" cy="128.3" r=".51"/>
<circle cx="247" cy="130.8" r=".51"/>
<circle cx="175.9" cy="153.7" r=".51"/>
<circle cx="175.9" cy="148.6" r=".51"/>
<circle cx="175.9" cy="151.2" r=".51"/>
<circle cx="196.2" cy="148.6" r=".51"/>
<circle cx="226.6" cy="153.7" r=".51"/>
<circle cx="226.6" cy="148.6" r=".51"/>
<circle cx="226.6" cy="151.2" r=".51"/>
<circle cx="66.7" cy="108" r=".51"/>
<circle cx="84.4" cy="108" r=".51"/>
<circle cx="102.2" cy="108" r=".51"/>
</g>
<g font-size="3.7" fill="#c90d0c">
<text x="42.2" y="18.5">1</text>
<text x="84.4" y="18.5">2</text>
<text x="126.5" y="18.5">3</text>
<text x="168.6" y="18.5">4</text>
<text x="210.7" y="18.5">5</text>
<text x="252.8" y="18.5">6</text>
<text x="19.1" y="41.8">A</text>
<text x="275.6" y="41.8">A</text>
<text x="19.1" y="84.7">B</text>
<text x="275.6" y="84.7">B</text>
<text x="19" y="127.5">C</text>
<text x="275.5" y="127.5">C</text>
<text x="19" y="170.4">D</text>
<text x="275.5" y="170.4">D</text>
<text x="42.2" y="193.7">1</text>
<text x="84.4" y="193.7">2</text>
<text x="126.5" y="193.7">3</text>
<text x="168.6" y="193.7">4</text>
<text x="210.7" y="193.7">5</text>
<text x="252.8" y="193.7">6</text>
</g>
<g font-size="3.6" fill="#c90d0c">
<text x="51.4" y="29.3">LEDs</text>
<text x="165.7" y="29.3">Sonido</text>
<text x="236.8" y="179.1">By JGAguado</text>
<text x="235.3" y="189.4">Sheet:</text>
<text x="267.3" y="189.2">R2</text>
</g>
<g font-size="2.5" fill="#808080">
<text x="61.7" y="41.9">IA</text>
<text x="163.1" y="38.9">J36</text>
<text x="173.3" y="41.9">IN_L</text>
<text x="193.6" y="41.9">OUT_L+</text>
<text x="217.7" y="38.8">PH12</text>
<text x="61.6" y="47">IC</text>
<text x="61.7" y="44.5">IB</text>
<text x="173.3" y="47">GND</text>
<text x="173.3" y="44.5">IN_R</text>
<text x="193.6" y="44.5">OUT_L-</text>
<text x="193.6" y="47">OUT_R+</text>
<text x="61.6" y="49.6">ID</text>
<text x="193.6" y="49.6">OUT_R-</text>
<text x="48.9" y="59">U$7</text>
<text x="49.9" y="54.4">J55</text>
<text x="163.1" y="59.2">J54</text>
<text x="188.4" y="54.4">J3</text>
<text x="36.2" y="62.3">VCC</text>
<text x="36.2" y="64.8">IA</text>
<text x="66.6" y="64.8">SA'</text>
<text x="74.3" y="62.3">GND</text>
<text x="83.2" y="63.3">R41</text>
<text x="93.3" y="65.8">R42</text>
<text x="36.2" y="67.3">IB</text>
<text x="36.2" y="69.9">IC</text>
<text x="66.6" y="67.3">SB'</text>
<text x="66.6" y="69.9">SC'</text>
<text x="73" y="68.4">R43</text>
<text x="83.2" y="68.1">330</text>
<text x="83.2" y="70.9">R44</text>
<text x="93.3" y="70.6">330</text>
<text x="36.2" y="77.5">GND</text>
<text x="36.2" y="75">VCC</text>
<text x="36.2" y="72.4">ID</text>
<text x="66.6" y="72.4">SD'</text>
<text x="66.6" y="75">SE'</text>
<text x="66.6" y="77.5">SF'</text>
<text x="73" y="73.2">330</text>
<text x="73" y="76">R46</text>
<text x="83.2" y="75.7">330</text>
<text x="93.3" y="73.5">R45</text>
<text x="163.1" y="77.5">VCC</text>
<text x="170.8" y="77.5">VCC</text>
<text x="178.4" y="77.5">VREF I</text>
<text x="186.7" y="77.5">N_L</text>
<text x="193.6" y="77.5">I</text>
<text x="194.3" y="77.5">N_R</text>
<text x="201.2" y="77.5">VCC</text>
<text x="211.4" y="77.5">OUT_L+</text>
<text x="236.5" y="73.1">IC11</text>
<text x="259.7" y="77.5">OUT_R+</text>
<text x="36.2" y="80">VCC</text>
<text x="66.6" y="80">SG'</text>
<text x="73" y="80.8">330</text>
<text x="83.2" y="83.3">330</text>
<text x="83.2" y="78.5">R47</text>
<text x="93.3" y="78.3">330</text>
<text x="211.4" y="80">GND</text>
<text x="211.4" y="82.6">OUT_L-</text>
<text x="259.7" y="80">GND</text>
<text x="259.7" y="82.6">OUT_R-</text>
<text x="48.9" y="85.1">CD4511BNSR</text>
<text x="164.2" y="89.3">1u</text>
<text x="164.2" y="84.5">C23</text>
<text x="171.8" y="89.3">1u</text>
<text x="171.8" y="84.5">C24</text>
<text x="179.4" y="89.3">100n</text>
<text x="179.4" y="84.5">C25</text>
<text x="187" y="89.3">470n</text>
<text x="187" y="84.5">C26</text>
<text x="194.6" y="89.3">470n</text>
<text x="194.6" y="84.5">C22</text>
<text x="202.3" y="89.3">470u</text>
<text x="202.3" y="84.5">C27</text>
<text x="211.4" y="87.7">MUTE</text>
<text x="211.4" y="85.1">VCC</text>
<text x="259.7" y="87.7">SHDN</text>
<text x="259.7" y="85.1">VCC</text>
<text x="94.6" y="95.3">GND</text>
<text x="163.1" y="95.3">GND</text>
<text x="170.8" y="95.3">GND</text>
<text x="178.4" y="95.3">GND</text>
<text x="201.2" y="95.3">GND</text>
<text x="211.4" y="95.3">VREF</text>
<text x="211.4" y="90.2">VCC</text>
<text x="211.4" y="92.7">INL</text>
<text x="259.7" y="92.7">INR</text>
<text x="259.7" y="90.2">GND</text>
<text x="184.5" y="101.6" transform="rotate(-90 184.5 101.6)">R60</text>
<text x="189.3" y="101.6" transform="rotate(-90 189.3 101.6)">10k</text>
<text x="192.1" y="101.6" transform="rotate(-90 192.1 101.6)">R40</text>
<text x="196.9" y="101.6" transform="rotate(-90 196.9 101.6)">10k</text>
<text x="227.6" y="101.6">PAM8403</text>
<text x="36.2" y="105.4">L1</text>
<text x="46.3" y="105.4">L2</text>
<text x="56.5" y="105.4">L3</text>
<text x="66.6" y="105.4">L4</text>
<text x="84.4" y="105.4">L5</text>
<text x="102.2" y="105.4">L6</text>
<text x="120" y="105.4">L7</text>
<text x="130.1" y="105.4">L8</text>
<text x="140.3" y="105.4">L9</text>
<text x="186" y="108">INL</text>
<text x="193.6" y="108">INR</text>
<text x="257.1" y="102.9">GND</text>
<text x="155.5" y="123.2">A1A</text>
<text x="155.5" y="125.7">A1B</text>
<text x="161.9" y="121.7">ARR1_1</text>
<text x="178.4" y="123.2">A3A</text>
<text x="178.4" y="125.7">A3B</text>
<text x="184.7" y="121.7">ARR2_1</text>
<text x="203.8" y="123.2">O1A</text>
<text x="203.8" y="125.7">O1B</text>
<text x="212.7" y="121.7">ARR3_1</text>
<text x="229.2" y="123.2">O3A</text>
<text x="229.2" y="125.7">O3B</text>
<text x="34.7" y="129.6" transform="rotate(-90 34.7 129.6)">R48</text>
<text x="39.5" y="129.6" transform="rotate(-90 39.5 129.6)">330</text>
<text x="44.8" y="129.6" transform="rotate(-90 44.8 129.6)">R49</text>
<text x="49.6" y="129.6" transform="rotate(-90 49.6 129.6)">330</text>
<text x="55" y="129.6" transform="rotate(-90 55 129.6)">R50</text>
<text x="59.8" y="129.6" transform="rotate(-90 59.8 129.6)">330</text>
<text x="65.1" y="129.6" transform="rotate(-90 65.1 129.6)">R51</text>
<text x="69.9" y="129.6" transform="rotate(-90 69.9 129.6)">330</text>
<text x="72.8" y="129.6" transform="rotate(-90 72.8 129.6)">R35</text>
<text x="77.6" y="129.6" transform="rotate(-90 77.6 129.6)">470</text>
<text x="82.9" y="129.6" transform="rotate(-90 82.9 129.6)">R52</text>
<text x="87.7" y="129.6" transform="rotate(-90 87.7 129.6)">330</text>
<text x="90.5" y="129.6" transform="rotate(-90 90.5 129.6)">R36</text>
<text x="95.3" y="129.6" transform="rotate(-90 95.3 129.6)">470</text>
<text x="100.7" y="129.6" transform="rotate(-90 100.7 129.6)">R53</text>
<text x="105.5" y="129.6" transform="rotate(-90 105.5 129.6)">330</text>
<text x="108.3" y="129.6" transform="rotate(-90 108.3 129.6)">R37</text>
<text x="113.1" y="129.6" transform="rotate(-90 113.1 129.6)">470</text>
<text x="118.5" y="129.6" transform="rotate(-90 118.5 129.6)">R54</text>
<text x="123.3" y="129.6" transform="rotate(-90 123.3 129.6)">330</text>
<text x="128.6" y="129.6" transform="rotate(-90 128.6 129.6)">R55</text>
<text x="133.4" y="129.6" transform="rotate(-90 133.4 129.6)">330</text>
<text x="138.8" y="129.6" transform="rotate(-90 138.8 129.6)">R56</text>
<text x="143.6" y="129.6" transform="rotate(-90 143.6 129.6)">330</text>
<text x="155.5" y="128.3">A2A</text>
<text x="155.5" y="130.8">A2B</text>
<text x="178.4" y="128.3">A4A</text>
<text x="178.4" y="130.8">A4B</text>
<text x="203.8" y="128.3">O2A</text>
<text x="203.8" y="130.8">O2B</text>
<text x="229.2" y="128.3">O4A</text>
<text x="229.2" y="130.8">O4B</text>
<text x="81.9" y="141">GND</text>
<text x="173.3" y="141">GND</text>
<text x="224.1" y="141">GND</text>
<text x="74.3" y="146.1" transform="rotate(-90 74.3 146.1)">L1</text>
<text x="76.8" y="146.1" transform="rotate(-90 76.8 146.1)">L2</text>
<text x="79.3" y="146.1" transform="rotate(-90 79.3 146.1)">L3</text>
<text x="81.9" y="146.1" transform="rotate(-90 81.9 146.1)">L4</text>
<text x="84.4" y="146.1" transform="rotate(-90 84.4 146.1)">L5</text>
<text x="87" y="146.1" transform="rotate(-90 87 146.1)">L6</text>
<text x="89.5" y="146.1" transform="rotate(-90 89.5 146.1)">L7</text>
<text x="92" y="146.1" transform="rotate(-90 92 146.1)">L8</text>
<text x="94.6" y="146.1" transform="rotate(-90 94.6 146.1)">L9</text>
<text x="155.5" y="146.1">I1A</text>
<text x="155.5" y="148.6">I2A</text>
<text x="161.9" y="144.6">ARR5_1</text>
<text x="178.4" y="146.1">I5A</text>
<text x="178.4" y="148.6">I6A</text>
<text x="184.7" y="144.6">ARR6_1</text>
<text x="206.3" y="146.1">IA</text>
<text x="206.3" y="148.6">IB</text>
<text x="212.7" y="144.6">ARR7_1</text>
<text x="99.4" y="152.6" transform="rotate(-90 99.4 152.6)">J56</text>
<text x="155.5" y="151.1">I3A</text>
<text x="155.5" y="153.7">I4A</text>
<text x="206.3" y="151.1">IC</text>
<text x="206.3" y="153.7">ID</text>
<text x="86.6" y="164.9">150</text>
<text x="173.3" y="163.8">GND</text>
<text x="224.1" y="163.8">GND</text>
<text x="86.2" y="169.7">R57</text>
<text x="94.2" y="169.9">150</text>
<text x="67.7" y="178.8">J37</text>
<text x="86.2" y="179.8">R59</text>
<text x="86.6" y="175">220</text>
<text x="93.8" y="174.7">R58</text>
<text x="103.9" y="180.1">RGB</text>
<text x="114.9" y="184.2">GND</text>
</g>
<text font-size="2.5" fill="#c90d0c" x="193.6" y="67.3">SP1</text>
<g font-size="2.1" fill="#808080">
<text x="235.3" y="41.6">2</text>
<text x="235.3" y="36.5">3</text>
<text x="53.7" y="42.7">1</text>
<text x="53.7" y="45.3">2</text>
<text x="53.7" y="47.8">3</text>
<text x="162.2" y="47.8">1</text>
<text x="162.2" y="45.3">2</text>
<text x="162.2" y="42.7">3</text>
<text x="190.9" y="42.7">1</text>
<text x="190.9" y="45.3">2</text>
<text x="190.9" y="47.8">3</text>
<text x="215.5" y="47.8">1</text>
<text x="215.5" y="45.3">2</text>
<text x="215.5" y="42.7">3</text>
<text x="235.3" y="46.7">1</text>
<text x="53.7" y="50.3">4</text>
<text x="190.9" y="50.3">4</text>
<text x="192.6" y="59.4">+</text>
<text x="48.7" y="63">VCC GND</text>
<text x="48.7" y="65.6">IA</text>
<text x="57.8" y="65.6">A</text>
<text x="106.3" y="64.4">7</text>
<text x="112.2" y="65.6">A</text>
<text x="162.2" y="65.6">1</text>
<text x="162.2" y="63">2</text>
<text x="193.1" y="64.4">-</text>
<text x="48.7" y="70.6">IC</text>
<text x="48.7" y="68.1">IB</text>
<text x="57.7" y="70.6">C</text>
<text x="57.8" y="68.1">B</text>
<text x="106.3" y="67">6</text>
<text x="106.3" y="69.5">4</text>
<text x="112.2" y="68.1">B</text>
<text x="112.2" y="70.6">C</text>
<text x="48.7" y="75.7">BL</text>
<text x="48.7" y="73.2">ID</text>
<text x="57.7" y="73.2">D</text>
<text x="57.8" y="75.7">E</text>
<text x="106.3" y="72.1">2</text>
<text x="106.3" y="74.6">1</text>
<text x="106.3" y="77.1">9</text>
<text x="112.2" y="73.2">D</text>
<text x="112.2" y="75.7">E</text>
<text x="222.8" y="77.1">1</text>
<text x="252.8" y="77.1">16</text>
<text x="48.7" y="80.8">LT</text>
<text x="48.7" y="78.3">LE</text>
<text x="57.6" y="80.8">G</text>
<text x="57.9" y="78.3">F</text>
<text x="105.1" y="79.7">10</text>
<text x="106.3" y="82.2">5</text>
<text x="112.2" y="78.3">F</text>
<text x="112.2" y="80.8">G</text>
<text x="112.2" y="83.3">DP</text>
<text x="222.8" y="79.7">2</text>
<text x="222.8" y="82.2">3</text>
<text x="228.7" y="78.3">+OUT_L</text>
<text x="228.7" y="80.8">PGND</text>
<text x="228.7" y="83.3">-OUT_L</text>
<text x="239.6" y="78.3">+OUT_R</text>
<text x="240.2" y="83.3">-OUT_R</text>
<text x="240.8" y="80.8">PGND1</text>
<text x="252.8" y="82.2">14</text>
<text x="252.8" y="79.7">15</text>
<text x="106.3" y="84.8">3</text>
<text x="106.3" y="87.3">8</text>
<text x="112.2" y="85.9">G1</text>
<text x="112.2" y="88.4">G2</text>
<text x="222.8" y="84.8">4</text>
<text x="222.8" y="87.3">5</text>
<text x="222.8" y="89.8">6</text>
<text x="228.7" y="85.9">PVDD</text>
<text x="228.7" y="88.4">MUTE</text>
<text x="241" y="85.9">PVDD1</text>
<text x="242.1" y="88.4">SHND</text>
<text x="252.8" y="84.8">13</text>
<text x="252.8" y="89.8">11</text>
<text x="252.8" y="87.3">12</text>
<text x="222.8" y="92.4">7</text>
<text x="222.8" y="94.9">8</text>
<text x="228.7" y="93.5">INL</text>
<text x="228.7" y="91">VDD</text>
<text x="243.4" y="91">GND</text>
<text x="244.5" y="93.5">INR</text>
<text x="252.8" y="92.4">10</text>
<text x="252.8" y="94.9">9</text>
<text x="228.7" y="96">VREF</text>
<text x="245.1" y="96">NC</text>
<text x="75" y="148.8" transform="rotate(-90 75 148.8)">1</text>
<text x="77.6" y="148.8" transform="rotate(-90 77.6 148.8)">2</text>
<text x="80.1" y="148.8" transform="rotate(-90 80.1 148.8)">3</text>
<text x="82.6" y="148.8" transform="rotate(-90 82.6 148.8)">4</text>
<text x="85.2" y="148.8" transform="rotate(-90 85.2 148.8)">5</text>
<text x="87.7" y="148.8" transform="rotate(-90 87.7 148.8)">6</text>
<text x="90.3" y="148.8" transform="rotate(-90 90.3 148.8)">7</text>
<text x="92.8" y="148.8" transform="rotate(-90 92.8 148.8)">8</text>
<text x="95.3" y="148.8" transform="rotate(-90 95.3 148.8)">9</text>
<text x="102.8" y="166">R</text>
<text x="71.5" y="169.7">1</text>
<text x="71.5" y="172.2">2</text>
<text x="102.7" y="171.1">G</text>
<text x="71.5" y="174.8">3</text>
<text x="103" y="176.2">B</text>
</g>
<g font-size="1.4" fill="#c90d0c">
<text x="125.8" y="62.8">A</text>
<text x="119.7" y="68.9">F</text>
<text x="130.6" y="69.1">B</text>
<text x="124.3" y="75">G</text>
<text x="118.2" y="80.8">E</text>
<text x="129.1" y="81.3">C</text>
<text x="122.8" y="86.9">D</text>
<text x="131.7" y="88.2">DP</text>
</g>
</svg>
